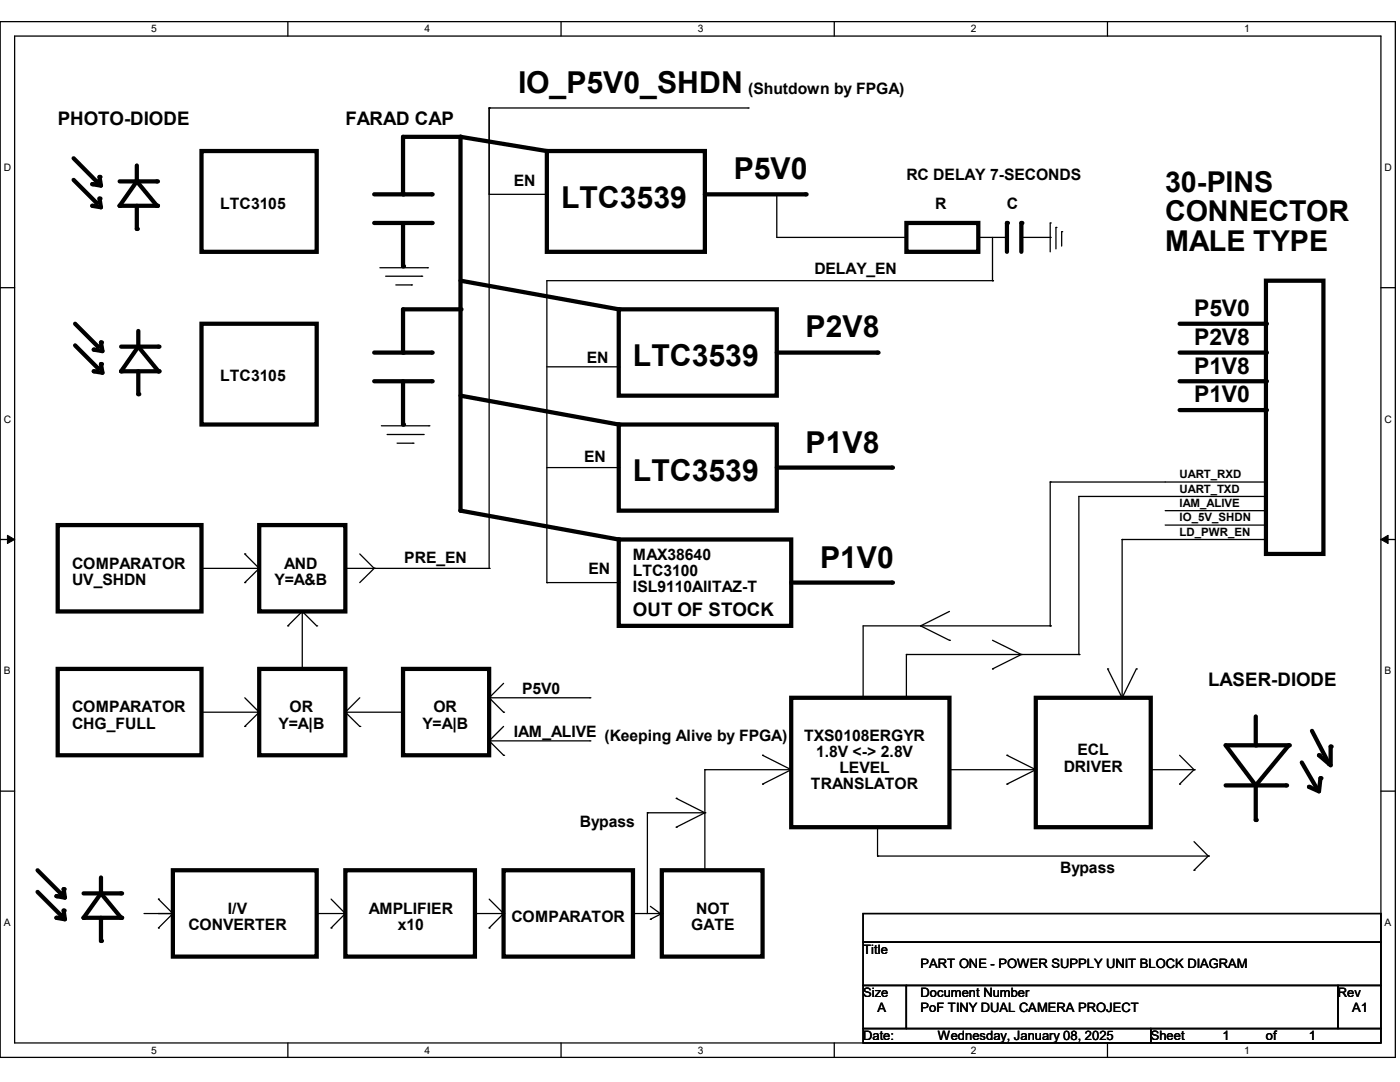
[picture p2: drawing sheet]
<svg xmlns="http://www.w3.org/2000/svg" width="279mm" height="216mm" viewBox="0 0 279 216" stroke-linecap="round" stroke-linejoin="round" font-family="sans-serif">
<path d="M0 4.3h278.5v206.7h-278.5zM2.9 7.2h272.7v200.9h-272.7z" fill="none" stroke="#000" stroke-width=".25"/>
<g fill="#fff">
<path d="M30.2 4.6h1.1v2.3h-1.1z"/>
<path d="M30.2 208.4h1.1v2.3h-1.1z"/>
</g>
<path d="M57.4 4.3v2.9M57.4 208.1v2.9" fill="none" stroke="#000" stroke-width=".25"/>
<g fill="#fff">
<path d="M84.7 4.6h1.1v2.3h-1.1z"/>
<path d="M84.7 208.4h1.1v2.3h-1.1z"/>
</g>
<path d="M112 4.3v2.9M112 208.1v2.9" fill="none" stroke="#000" stroke-width=".25"/>
<g fill="#fff">
<path d="M139.2 4.6h1.1v2.3h-1.1z"/>
<path d="M139.2 208.4h1.1v2.3h-1.1z"/>
</g>
<path d="M166.5 4.3v2.9M166.5 208.1v2.9" fill="none" stroke="#000" stroke-width=".25"/>
<g fill="#fff">
<path d="M193.8 4.6h1.1v2.3h-1.1z"/>
<path d="M193.8 208.4h1.1v2.3h-1.1z"/>
</g>
<path d="M221 4.3v2.9M221 208.1v2.9" fill="none" stroke="#000" stroke-width=".25"/>
<g fill="#fff">
<path d="M248.3 4.6h1.1v2.3h-1.1z"/>
<path d="M248.3 208.4h1.1v2.3h-1.1z"/>
<path d="M.8 32.3h1.4v2.2h-1.4z"/>
<path d="M276.3 32.3h1.4v2.2h-1.4z"/>
<path d="M.8 82.5h1.4v2.3h-1.4z"/>
<path d="M276.3 82.5h1.4v2.3h-1.4z"/>
</g>
<path d="M0 57.4h2.9M275.6 57.4h2.9" fill="none" stroke="#000" stroke-width=".25"/>
<g fill="#fff">
<path d="M.8 132.8h1.3v2.2h-1.3z"/>
<path d="M276.3 132.8h1.3v2.2h-1.3z"/>
</g>
<path d="M0 107.7h2.9M275.6 107.7h2.9" fill="none" stroke="#000" stroke-width=".25"/>
<path d="M1.5 106.8l1.4 .9-1.4 .8zM275.6 107.7l1.4-.9v1.7z" fill="#000" stroke="#000" stroke-width=".2"/>
<g fill="#fff">
<path d="M.8 183h1.3v2.2h-1.3z"/>
<path d="M276.3 183h1.3v2.2h-1.3z"/>
</g>
<g fill="none" stroke="#000" stroke-width=".25">
<path d="M97.6 21.5h.1M97.6 21.5v91.9M97.6 38.8h11.5M97.6 21.5h51.7M109.1 38.8h.1M149.3 21.5h.1M155 38.8h.1M155 38.8v8.6h25.9M75.8 53.4h9.5M77 55.1h7.2M79 56.9h3.1M82.1 56.9h.1"/>
<path d="M84.2 55.1h.1M85.3 53.4h.1M180.9 47.4h.1M195.2 47.4h5.8M198.1 56h.1M198.1 47.4v8.6M198.1 56h-89v60.2M201 47.4h.1M203.8 47.4h5.8M209.6 44.5h.1M209.6 47.4h.1M209.6 44.5v5.7"/>
<path d="M210.7 45.4h.1M210.7 45.4v4.3M211.9 46.2h.1M211.9 46.2v2.9M109.1 73.2h14.4M123.5 73.2h.1M76.1 85h9.5M77.3 86.7h7.2M79.2 88.4h3.2M82.4 88.4h.1M84.5 86.7h.1M85.6 85h.1"/>
<path d="M109.1 93.3h14.4M123.5 93.3h.1M209.6 96.2h.1M209.6 96.2v28.7M209.6 96.2h43M252.6 96.2h.1M252.6 99.1h.1M252.6 99.1h-37.3v31.5M40.2 113.4h11.5M48.9 110.5h.1M48.9 116.2h.1M48.9 110.5l2.8 2.9"/>
<path d="M51.7 113.4h.1M51.7 113.4l-2.8 2.8M68.9 113.4h28.7M71.8 110.5l2.9 2.9M74.7 113.4h.1M74.7 113.4l-2.9 2.8M97.6 113.4h.1M109.1 116.2h.1M109.1 116.2h14.4M123.5 116.2h.1M223.9 107.7h.1M223.9 107.7h28.7"/>
<path d="M223.9 107.7v31.5M232.5 101.9h20.1M232.5 104.8h20.1M252.6 101.9h.1M252.6 104.8h.1M252.6 107.7h.1M48.9 139.2l2.8 2.9M57.4 124.9h.1M60.3 122h.1M60.3 122v11.5M60.3 122l-2.9 2.9M60.3 122l2.9 2.9"/>
<path d="M63.2 124.9h.1M71.8 139.2l-2.9 2.9M97.6 139.2h.1M97.6 139.2h20.1M97.6 139.2l2.9 2.9M100.5 136.4l-2.9 2.8M117.7 139.2h.1M172.3 139.2h.1M180.9 130.6h.1M180.9 130.6v8.6M180.9 130.6h34.4M183.7 124.9h.1"/>
<path d="M183.7 124.9l5.8 2.9M189.5 127.8h.1M189.5 122l-5.8 2.9M198.1 133.5h.1M198.1 127.8l5.7 2.8M203.8 130.6h.1M203.8 130.6l-5.7 2.9M209.6 124.9h.1M209.6 124.9h-37.3v14.3M215.3 130.6h.1M221.1 133.5h.1M221.1 133.5l2.8 5.7"/>
<path d="M226.8 133.5h.1M226.8 133.5l-2.9 5.7M0 157.9h2.9M40.2 142.1h11.5M48.9 144.9h.1M51.7 142.1h.1M51.7 142.1l-2.8 2.8M68.9 142.1h.1M68.9 142.1h11.5M68.9 142.1l2.9 2.8M71.8 144.9h.1M97.6 147.8h.1"/>
<path d="M97.6 147.8l2.9 2.9M97.6 147.8h20.1M100.5 142.1h.1M100.5 150.7h.1M100.5 144.9l-2.9 2.9M117.7 147.8h.1M135 159.3h.1M135 159.3l5.7 2.9M140.7 153.6h.1M140.7 153.6h17.2M140.7 153.6v20.1M152.2 150.7h.1"/>
<path d="M152.2 156.5h.1M152.2 150.7l5.7 2.9M157.9 153.6h.1M157.9 153.6l-5.7 2.9M189.5 153.6h17.2M201 150.7h.1M201 156.5h.1M201 150.7l5.7 2.9M206.7 153.6h.1M206.7 153.6l-5.7 2.9M229.7 153.6h8.6M235.4 156.5h.1"/>
<path d="M235.4 150.7l2.9 2.9M238.3 153.6h.1M238.3 153.6l-2.9 2.9M275.6 157.9h2.9M31.6 179.4h.1M31.6 179.4l2.9 2.9M66.1 179.4l2.8 2.9M97.6 179.4l2.9 2.9M129.2 162.2h.1M129.2 162.2h11.5M129.2 162.2v20.1M135 165.1h.1"/>
<path d="M140.7 162.2h.1M140.7 162.2l-5.7 2.9M175.1 170.8h.1M175.1 165.1v5.7M175.1 170.8h66M238.3 173.7h.1M238.3 167.9l2.8 2.9M241.1 170.8h.1M241.1 170.8l-2.8 2.9M28.7 182.3h5.8M31.6 185.2h.1M34.5 182.3h.1"/>
<path d="M34.5 182.3l-2.9 2.9M63.2 182.3h5.7M66.1 185.2h.1M68.9 182.3h.1M68.9 182.3l-2.8 2.9M94.8 182.3h5.7M97.6 185.2h.1M100.5 182.3h.1M100.5 182.3l-2.9 2.9M126.3 182.3h5.8M129.8 183.4h.1M129.8 180.8l2 1.5"/>
<path d="M131.8 182.3h.1M132.1 182.3h.1M132.1 182.3l-2.3 1.1M172.3 182.3h103.3v5.7h-103.3zM172.3 188h103.3v8.6h-103.3zM172.3 196.6h8.6v8.6h-8.6zM180.9 196.6h86.1v8.6h-86.1zM267 196.6h8.6v8.6h-8.6zM172.3 205.2h57.4v2.9h-57.4zM229.7 205.2h45.9v2.9h-45.9z"/>
</g>
<g fill="none" stroke="#000" stroke-width=".85">
<path d="M14.7 31.6l4.6 4.6M14.7 35.9l4.6 4.6M19.9 35.3l.3 1.7-1.8-.3M19.9 39.6l.3 1.8-1.8-.3M23.9 36.2h7.4M27.3 33v3.2M27.3 36.2l4 4.9h-7.4zM40.2 30.1h23v20.1h-23zM74.7 38.8h11.4M91.9 27.3h-11.5v11.5M91.9 27.3v74.6l31.6 5.8M91.9 27.3l17.2 2.8"/>
<path d="M109.1 30.1h31.6v20.1h-31.6zM140.7 38.8h20.1M27.3 41.1v4.6M74.7 44.5h11.4M80.4 44.5v8.6M91.9 56l31.6 5.7M180.9 44.5h14.3v5.7h-14.3zM201 44.5v5.7M203.8 44.5v5.7M252.6 56h11.5v54.5h-11.5zM15 64.6l4.6 4.6M15 68.9l4.6 4.6"/>
<path d="M20.2 68.3l.2 1.8-1.7-.3M20.2 72.6l.2 1.8-1.7-.3M24.2 69.2h7.4M27.6 66v3.2M27.6 74.1v4.6M27.6 69.2l4 4.9h-7.4zM40.2 64.6h23v20.1h-23zM74.7 70.4h11.4M74.7 76.1h11.4M80.4 76.1v8.6M91.9 61.7h-11.5v8.7M91.9 79l31.6 5.7"/>
<path d="M123.5 61.7h31.5v17.3h-31.5zM155 70.4h20.1M235.4 70.4h17.2M235.4 76.1h17.2M235.4 64.6h17.2M123.5 84.7h31.5v17.2h-31.5zM155 93.3h23M235.4 81.8h17.2M11.5 104.8h28.7v17.2h-28.7zM51.7 104.8h17.2v17.2h-17.2zM123.5 107.7h34.4v17.2h-34.4zM157.9 116.2h20.1"/>
<path d="M11.5 133.5h28.7v17.2h-28.7zM51.7 133.5h17.2v17.2h-17.2zM80.4 133.5h17.2v17.2h-17.2zM157.9 139.2h31.6v25.9h-31.6zM206.7 139.2h23v25.9h-23zM244.6 148.7h12.6l-6.6 8zM244.6 156.7h12.1M250.6 143v5.7M250.6 156.7v6.9M259.8 152.1l3.2 5.5M261.8 145.8l3.5 6.6M263.5 155.3l-.3 2.6-2-.9"/>
<path d="M265.6 149v3.7l-2.4-2M7.5 173.7l4.6 4.6M7.5 178l4.6 4.6M12.7 177.4l.3 1.7-1.7-.3M16.7 178.3h7.5M20.2 175.1v3.2M20.2 178.3l4 4.8h-7.5zM34.5 173.7h28.7v17.2h-28.7zM68.9 173.7h25.9v17.2h-25.9zM100.5 173.7h25.8v17.2h-25.8zM132.1 173.7h20.1v17.2h-20.1zM12.7 181.7l.3 1.7-1.7-.3"/>
<path d="M20.2 183.1v4.6"/>
</g>
<g fill="#000">
<circle cx="18.4" cy="36.7" r=".42"/>
<circle cx="19.3" cy="36.2" r=".42"/>
<circle cx="19.9" cy="35.3" r=".42"/>
<circle cx="19.9" cy="39.6" r=".42"/>
<circle cx="27.3" cy="36.2" r=".42"/>
<circle cx="31.3" cy="36.2" r=".42"/>
<circle cx="80.4" cy="38.8" r=".42"/>
<circle cx="86.1" cy="38.8" r=".42"/>
<circle cx="91.9" cy="27.3" r=".42"/>
<circle cx="109.1" cy="30.1" r=".42"/>
<circle cx="160.8" cy="38.8" r=".42"/>
<circle cx="18.4" cy="41.1" r=".42"/>
<circle cx="19.3" cy="40.5" r=".42"/>
<circle cx="23.9" cy="41.1" r=".42"/>
<circle cx="27.3" cy="45.7" r=".42"/>
<circle cx="31.3" cy="41.1" r=".42"/>
<circle cx="80.4" cy="53.1" r=".42"/>
<circle cx="86.1" cy="44.5" r=".42"/>
<circle cx="201" cy="44.5" r=".42"/>
<circle cx="203.8" cy="44.5" r=".42"/>
<circle cx="18.7" cy="69.8" r=".42"/>
<circle cx="18.7" cy="74.1" r=".42"/>
<circle cx="19.6" cy="73.5" r=".42"/>
<circle cx="19.6" cy="69.2" r=".42"/>
<circle cx="20.2" cy="72.6" r=".42"/>
<circle cx="20.2" cy="68.3" r=".42"/>
<circle cx="24.2" cy="74.1" r=".42"/>
<circle cx="27.6" cy="69.2" r=".42"/>
<circle cx="27.6" cy="78.7" r=".42"/>
<circle cx="31.6" cy="69.2" r=".42"/>
<circle cx="31.6" cy="74.1" r=".42"/>
<circle cx="80.4" cy="70.4" r=".42"/>
<circle cx="86.1" cy="70.4" r=".42"/>
<circle cx="86.1" cy="76.1" r=".42"/>
<circle cx="91.9" cy="61.7" r=".42"/>
<circle cx="123.5" cy="61.7" r=".42"/>
<circle cx="175.1" cy="70.4" r=".42"/>
<circle cx="252.6" cy="64.6" r=".42"/>
<circle cx="252.6" cy="76.1" r=".42"/>
<circle cx="252.6" cy="70.4" r=".42"/>
<circle cx="80.4" cy="84.7" r=".42"/>
<circle cx="123.5" cy="84.7" r=".42"/>
<circle cx="178" cy="93.3" r=".42"/>
<circle cx="252.6" cy="81.8" r=".42"/>
<circle cx="91.9" cy="101.9" r=".42"/>
<circle cx="123.5" cy="107.7" r=".42"/>
<circle cx="178" cy="116.2" r=".42"/>
<circle cx="250.6" cy="148.7" r=".42"/>
<circle cx="250.6" cy="156.7" r=".42"/>
<circle cx="256.7" cy="156.7" r=".42"/>
<circle cx="257.2" cy="148.7" r=".42"/>
<circle cx="261.2" cy="157" r=".42"/>
<circle cx="263" cy="157.6" r=".42"/>
<circle cx="263.2" cy="150.7" r=".42"/>
<circle cx="263.5" cy="155.3" r=".42"/>
<circle cx="265.3" cy="152.4" r=".42"/>
<circle cx="265.6" cy="149" r=".42"/>
<circle cx="11.3" cy="178.8" r=".42"/>
<circle cx="12.1" cy="178.3" r=".42"/>
<circle cx="12.7" cy="177.4" r=".42"/>
<circle cx="20.2" cy="178.3" r=".42"/>
<circle cx="24.2" cy="178.3" r=".42"/>
<circle cx="250.6" cy="163.6" r=".42"/>
<circle cx="11.3" cy="183.1" r=".42"/>
<circle cx="12.1" cy="182.6" r=".42"/>
<circle cx="12.7" cy="181.7" r=".42"/>
<circle cx="16.7" cy="183.1" r=".42"/>
<circle cx="20.2" cy="187.7" r=".42"/>
<circle cx="24.2" cy="183.1" r=".42"/>
</g>
<g font-size="6">
<text x="103.4" y="18.5">IO_P5V0_SHDN</text>
<text x="146.4" y="35.7">P5V0</text>
<text x="112" y="41.5">LTC3539</text>
<text x="160.8" y="67.3">P2V8</text>
<text x="126.3" y="73.1">LTC3539</text>
<text x="160.8" y="90.3">P1V8</text>
<text x="126.3" y="96">LTC3539</text>
<text x="163.7" y="113.2">P1V0</text>
</g>
<g font-size="5.7">
<text x="232.5" y="38.3">30-PINS</text>
<text x="232.5" y="44.2">CONNECTOR</text>
<text x="232.5" y="50.1">MALE TYPE</text>
</g>
<g font-size="4.6">
<text x="238.3" y="63.1">P5V0</text>
<text x="238.3" y="68.8">P2V8</text>
<text x="238.3" y="74.6">P1V8</text>
<text x="238.3" y="80.3">P1V0</text>
</g>
<g font-size="3.7">
<text x="11.5" y="25">PHOTO-DIODE</text>
<text x="68.9" y="25">FARAD CAP</text>
<text x="126.3" y="122.9">OUT OF STOCK</text>
<text x="241.1" y="136.9">LASER-DIODE</text>
</g>
<g font-size="3.1">
<text x="149.3" y="18.7">(Shutdown by FPGA)</text>
<text x="180.9" y="35.9">RC DELAY 7-SECONDS</text>
<text x="44" y="41.7">LTC3105</text>
<text x="102.5" y="37.1">EN</text>
<text x="186.6" y="41.7">R</text>
<text x="200.9" y="41.7">C</text>
<text x="162.5" y="54.6">DELAY_EN</text>
<text x="44" y="76.1">LTC3105</text>
<text x="117.1" y="72.4">EN</text>
<text x="116.6" y="92.2">EN</text>
<text x="14.4" y="113.5">COMPARATOR</text>
<text x="56.7" y="113.5">AND</text>
<text x="80.7" y="112.3">PRE_EN</text>
<text x="126.3" y="111.7">MAX38640</text>
<text x="14.4" y="116.7">UV_SHDN</text>
<text x="54.8" y="116.7">Y=A&amp;B</text>
<text x="117.4" y="114.6">EN</text>
<text x="126.3" y="114.9">LTC3100</text>
<text x="126.3" y="118.2">ISL9110AIITAZ-T</text>
<text x="14.4" y="142.2">COMPARATOR</text>
<text x="57.8" y="142.2">OR</text>
<text x="86.5" y="142.2">OR</text>
<text x="104.2" y="138.4">P5V0</text>
<text x="14.4" y="145.4">CHG_FULL</text>
<text x="55.6" y="145.4">Y=A|B</text>
<text x="84.3" y="145.4">Y=A|B</text>
<text x="102.5" y="147">IAM_ALIVE</text>
<text x="120.6" y="147.9">(Keeping Alive by FPGA)</text>
<text x="160.5" y="147.9">TXS0108ERGYR</text>
<text x="162.9" y="151.1">1.8V &lt;-&gt; 2.8V</text>
<text x="167.5" y="154.3">LEVEL</text>
<text x="212.3" y="154">DRIVER</text>
<text x="215.1" y="150.7">ECL</text>
<text x="161.8" y="157.5">TRANSLATOR</text>
<text x="115.7" y="165.1">Bypass</text>
<text x="211.6" y="174.3">Bypass</text>
<text x="37.6" y="185.5">CONVERTER</text>
<text x="45.5" y="182.3">I/V</text>
<text x="73.6" y="182.3">AMPLIFIER</text>
<text x="79.4" y="185.5">x10</text>
<text x="102.1" y="184.1">COMPARATOR</text>
<text x="138" y="185.5">GATE</text>
<text x="138.9" y="182.3">NOT</text>
</g>
<g font-size="2.6">
<text x="172.3" y="190.3">Title</text>
<text x="183.7" y="193.2">PART ONE - POWER SUPPLY UNIT BLOCK DIAGRAM</text>
<text x="172.3" y="199">Size</text>
<text x="175.1" y="201.8">A</text>
<text x="183.7" y="199">Document Number</text>
<text x="183.7" y="201.8">PoF TINY DUAL CAMERA PROJECT</text>
<text x="267" y="199">Rev</text>
<text x="269.8" y="201.8">A1</text>
<text x="172.3" y="207.6">Date:</text>
<text x="187.2" y="207.6">Wednesday, January 08, 2025</text>
<text x="229.7" y="207.6">Sheet</text>
<text x="244" y="207.6">1</text>
<text x="252.6" y="207.6">of</text>
<text x="261.2" y="207.6">1</text>
</g>
<g font-size="2.3">
<text x="235.4" y="95.4">UART_RXD</text>
<text x="235.4" y="98.3">UART_TXD</text>
<text x="235.4" y="101.2">IAM_ALIVE</text>
<text x="235.4" y="104">IO_5V_SHDN</text>
<text x="235.4" y="106.9">LD_PWR_EN</text>
</g>
<g font-size="2.1">
<text x="30.2" y="6.4">5</text>
<text x="84.7" y="6.4">4</text>
<text x="139.2" y="6.4">3</text>
<text x="193.8" y="6.4">2</text>
<text x="248.3" y="6.4">1</text>
<text x=".8" y="34.1">D</text>
<text x="276.3" y="34.1">D</text>
<text x=".8" y="84.3">C</text>
<text x="276.3" y="84.3">C</text>
<text x=".8" y="134.6">B</text>
<text x="276.3" y="134.6">B</text>
<text x=".8" y="184.8">A</text>
<text x="276.3" y="184.8">A</text>
<text x="30.2" y="210.2">5</text>
<text x="84.7" y="210.2">4</text>
<text x="139.2" y="210.2">3</text>
<text x="193.8" y="210.2">2</text>
<text x="248.3" y="210.2">1</text>
</g>
</svg>
